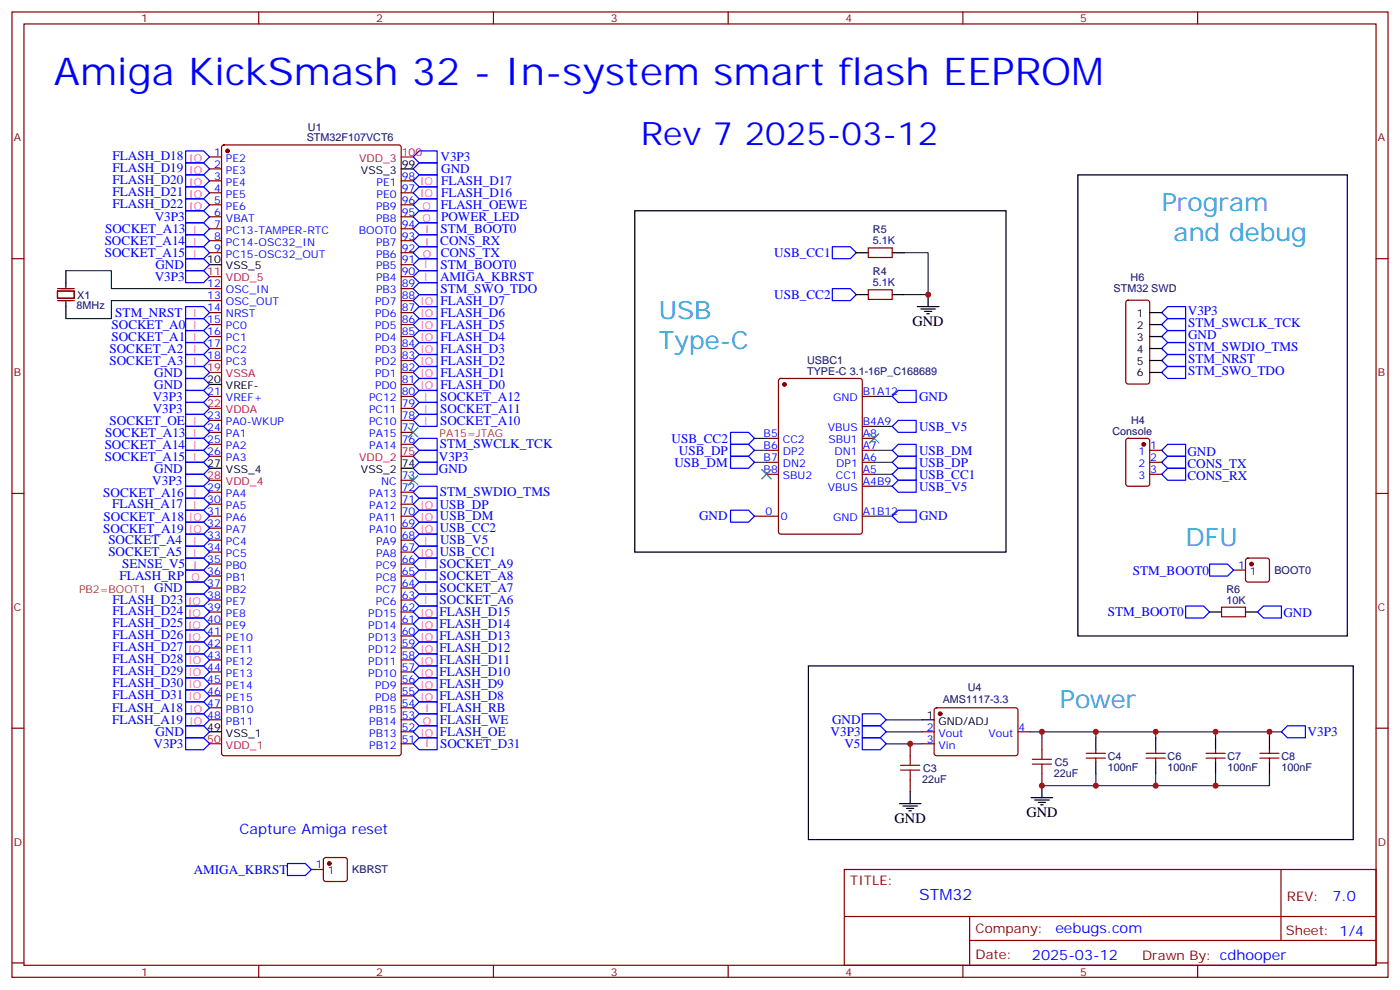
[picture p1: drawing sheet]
<svg xmlns="http://www.w3.org/2000/svg" width="412mm" height="292mm" viewBox="0 0 412 292" stroke-linecap="round" stroke-linejoin="round" font-family="sans-serif">
<g fill="none" stroke="#00f" stroke-width=".35">
<path d="M54.7 58.6h5.3l1.7 1.7-1.7 1.8h-5.3zM54.7 51.5h5.3l1.7 1.8-1.7 1.7h-5.3zM54.7 55h5.3l1.7 1.8-1.7 1.8h-5.3zM54.7 48h5.3l1.7 1.7-1.7 1.8h-5.3zM54.7 44.4h5.3l1.7 1.8-1.7 1.8h-5.3zM121.7 49.7l1.8-1.7h5.3v3.5h-5.3zM121.7 46.2l1.8-1.8h5.3v3.6h-5.3zM121.7 53.3l1.8-1.8h5.3v3.5h-5.3zM121.7 56.8l1.8-1.8h5.3v3.6h-5.3zM54.7 79.7h5.3l1.7 1.8-1.7 1.8h-5.3zM54.7 76.2h5.3l1.7 1.8-1.7 1.7h-5.3zM54.7 62.1h5.3l1.7 1.8-1.7 1.7h-5.3z"/>
<path d="M54.7 72.7h5.3l1.7 1.7-1.7 1.8h-5.3zM54.7 69.1h5.3l1.7 1.8-1.7 1.8h-5.3zM54.7 65.6h5.3l1.7 1.8-1.7 1.7h-5.3zM121.7 67.4l1.8-1.8h5.3v3.5h-5.3zM121.7 70.9l1.8-1.8h5.3v3.6h-5.3zM121.7 74.4l1.8-1.7h5.3v3.5h-5.3zM121.7 60.3l1.8-1.7h5.3v3.5h-5.3zM121.7 63.9l1.8-1.8h5.3v3.5h-5.3zM121.7 78l1.8-1.8h5.3v3.5h-5.3zM245.2 72.7h5.3l1.7 1.7-1.7 1.8h-5.3zM54.7 90.3h5.3l1.7 1.8-1.7 1.7h-5.3zM54.7 97.4h5.3l1.7 1.7-1.7 1.8h-5.3z"/>
<path d="M54.7 93.8h5.3l1.7 1.8-1.7 1.8h-5.3zM121.7 81.5l1.8-1.8h5.3v3.6h-5.3zM121.7 85l1.8-1.7h5.3v3.5h-5.3zM121.7 99.1l1.8-1.7h5.3v3.5h-5.3zM121.7 95.6l1.8-1.8h5.3v3.6h-5.3zM121.7 92.1l1.8-1.8h5.3v3.5h-5.3zM121.7 88.5l1.8-1.7h5.3v3.5h-5.3zM245.2 85h5.3l1.7 1.8-1.7 1.7h-5.3zM342.2 92.1l1.8-1.8h5.2v3.5h-5.2zM342.2 99.1l1.8-1.7h5.2v3.5h-5.2zM342.2 95.6l1.8-1.8h5.2v3.6h-5.2zM54.7 107.9h5.3l1.7 1.8-1.7 1.8h-5.3z"/>
<path d="M54.7 111.5h5.3l1.7 1.7-1.7 1.8h-5.3zM54.7 115h5.3l1.7 1.8-1.7 1.7h-5.3zM54.7 118.5h5.3l1.7 1.8-1.7 1.8h-5.3zM54.7 100.9h5.3l1.7 1.8-1.7 1.7h-5.3zM54.7 104.4h5.3l1.7 1.8-1.7 1.7h-5.3zM121.7 113.2l1.8-1.7h5.3v3.5h-5.3zM121.7 109.7l1.8-1.8h5.3v3.6h-5.3zM121.7 106.2l1.8-1.8h5.3v3.5h-5.3zM123.5 118.5h5.3v3.6h-5.3l-1.8-1.8zM123.5 115h5.3v3.5h-5.3l-1.8-1.7zM123.5 100.9h5.3v3.5h-5.3l-1.8-1.7zM262.8 116.8l1.8-1.8h5.3v3.5h-5.3z"/>
<path d="M342.2 109.7l1.8-1.8h5.2v3.6h-5.2zM342.2 102.7l1.8-1.8h5.2v3.5h-5.2zM342.2 106.2l1.8-1.8h5.2v3.5h-5.2zM54.7 139.7h5.3l1.7 1.8-1.7 1.7h-5.3zM54.7 136.2h5.3l1.7 1.7-1.7 1.8h-5.3zM54.7 122.1h5.3l1.7 1.7-1.7 1.8h-5.3zM54.7 125.6h5.3l1.7 1.8-1.7 1.7h-5.3zM54.7 129.1h5.3l1.7 1.8-1.7 1.7h-5.3zM54.7 132.6h5.3l1.7 1.8-1.7 1.8h-5.3zM121.7 123.8l1.8-1.7h5.3v3.5h-5.3zM121.7 130.9l1.8-1.8h5.3v3.5h-5.3zM121.7 137.9l1.8-1.7h5.3v3.5h-5.3z"/>
<path d="M121.7 134.4l1.8-1.8h5.3v3.6h-5.3zM215.2 134.4h5.3l1.7 1.8-1.7 1.7h-5.3zM215.2 130.9h5.3l1.7 1.7-1.7 1.8h-5.3zM215.2 127.4h5.3l1.7 1.7-1.7 1.8h-5.3zM262.8 125.6l1.8-1.8h5.3v3.6h-5.3zM262.8 132.6l1.8-1.7h5.3v3.5h-5.3zM262.8 136.2l1.8-1.8h5.3v3.5h-5.3zM262.8 139.7l1.8-1.8h5.3v3.6h-5.3zM342.2 132.6l1.8-1.7h5.2v3.5h-5.2zM342.2 139.7l1.8-1.8h5.2v3.6h-5.2zM344 134.4h5.2v3.5h-5.2l-1.8-1.7zM54.7 157.3h5.3l1.7 1.8-1.7 1.8h-5.3z"/>
<path d="M54.7 153.8h5.3l1.7 1.8-1.7 1.7h-5.3zM54.7 150.3h5.3l1.7 1.7-1.7 1.8h-5.3zM54.7 143.2h5.3l1.7 1.8-1.7 1.8h-5.3zM54.7 146.8h5.3l1.7 1.7-1.7 1.8h-5.3zM121.7 159.1l1.8-1.8h5.3v3.6h-5.3zM121.7 152l1.8-1.7h5.3v3.5h-5.3zM121.7 148.5l1.8-1.7h5.3v3.5h-5.3zM121.7 155.6l1.8-1.8h5.3v3.5h-5.3zM123.5 143.2h5.3v3.6h-5.3l-1.8-1.8zM215.2 150.3h5.3l1.7 1.7-1.7 1.8h-5.3zM262.8 143.2l1.8-1.7h5.3v3.5h-5.3zM262.8 152l1.8-1.7h5.3v3.5h-5.3z"/>
<path d="M54.7 171.4h5.3l1.7 1.8-1.7 1.8h-5.3zM54.7 160.9h5.3l1.7 1.7-1.7 1.8h-5.3zM54.7 167.9h5.3l1.7 1.8-1.7 1.7h-5.3zM54.7 178.5h5.3l1.7 1.8-1.7 1.7h-5.3zM54.7 175h5.3l1.7 1.7-1.7 1.8h-5.3zM54.7 164.4h5.3l1.7 1.8-1.7 1.7h-5.3zM121.7 176.7l1.8-1.7h5.3v3.5h-5.3zM121.7 173.2l1.8-1.8h5.3v3.6h-5.3zM121.7 169.7l1.8-1.8h5.3v3.5h-5.3zM121.7 166.2l1.8-1.8h5.3v3.5h-5.3zM121.7 162.6l1.8-1.7h5.3v3.5h-5.3zM349.2 178.5h5.3l1.8 1.8-1.8 1.7h-5.3z"/>
<path d="M356.3 166.2h5.3l1.8 1.7-1.8 1.8h-5.3zM54.7 199.7h5.3l1.7 1.7-1.7 1.8h-5.3zM54.7 196.1h5.3l1.7 1.8-1.7 1.8h-5.3zM54.7 192.6h5.3l1.7 1.8-1.7 1.7h-5.3zM54.7 189.1h5.3l1.7 1.8-1.7 1.7h-5.3zM54.7 185.6h5.3l1.7 1.7-1.7 1.8h-5.3zM54.7 182h5.3l1.7 1.8-1.7 1.8h-5.3zM121.7 197.9l1.8-1.8h5.3v3.6h-5.3zM121.7 194.4l1.8-1.8h5.3v3.5h-5.3zM121.7 190.9l1.8-1.8h5.3v3.5h-5.3zM121.7 187.3l1.8-1.7h5.3v3.5h-5.3zM121.7 183.8l1.8-1.8h5.3v3.6h-5.3z"/>
<path d="M121.7 180.3l1.8-1.8h5.3v3.5h-5.3zM370.4 180.3l1.8-1.8h5.3v3.5h-5.3zM54.7 206.7h5.3l1.7 1.8-1.7 1.8h-5.3zM54.7 210.3h5.3l1.7 1.7-1.7 1.8h-5.3zM54.7 213.8h5.3l1.7 1.7-1.7 1.8h-5.3zM54.7 217.3h5.3l1.7 1.8-1.7 1.7h-5.3zM54.7 203.2h5.3l1.7 1.8-1.7 1.7h-5.3zM121.7 215.5l1.8-1.7h5.3v3.5h-5.3zM121.7 212l1.8-1.7h5.3v3.5h-5.3zM121.7 205l1.8-1.8h5.3v3.5h-5.3zM121.7 201.4l1.8-1.7h5.3v3.5h-5.3zM121.7 219.1l1.8-1.8h5.3v3.5h-5.3z"/>
<path d="M121.7 208.5l1.8-1.8h5.3v3.6h-5.3zM254 210.3h5.3l1.8 1.7-1.8 1.8h-5.3zM254 213.8h5.3l1.8 1.7-1.8 1.8h-5.3zM254 217.3h5.3l1.8 1.8-1.8 1.7h-5.3zM377.5 215.5l1.7-1.7h5.3v3.5h-5.3zM84.7 254.4h5.3l1.7 1.7-1.7 1.8h-5.3z"/>
</g>
<g fill="none" stroke="#870000" stroke-width=".35">
<path d="M3.5 3.5h405.4v284.4h-405.4zM7.1 7.1h398.2v277.2h-398.2zM76.2 3.5v3.6M145.3 3.5v3.6M214.5 3.5v3.6M283.6 3.5v3.6M352.8 3.5v3.6M61.7 46.2h3.6M61.7 49.7h3.6M61.7 53.3h3.6M61.7 56.8h3.6M65.5 42.9l.5-.2h51.5l.6 .4 .1 178.8-.5 .6-51.7 .1-.7-.5v-178.7z"/>
<path d="M118.2 53.3h3.5M118.2 56.8h3.5M3.5 76.2h3.6M61.7 60.3h3.6M61.7 63.9h3.6M61.7 67.4h3.6M61.7 70.9h3.6M61.7 74.4h3.6M118.2 60.3h3.5M118.2 63.9h3.5M118.2 67.4h3.5M118.2 70.9h3.5"/>
<path d="M118.2 74.4h3.5M118.2 78h3.5M255.8 73h7v2.8h-7zM405.3 76.2h3.6M16.9 85.7h5v2.1h-5zM16.9 85h5M16.9 88.5h5M61.7 85h3.6M61.7 88.5h3.6M61.7 92.1h3.6M61.7 95.6h3.6M61.7 99.1h3.6"/>
<path d="M118.2 85h3.5M118.2 88.5h3.5M118.2 92.1h3.5M118.2 95.6h3.5M118.2 99.1h3.5M118.2 81.5h3.5M255.8 85.4h7v2.8h-7zM331.8 88.6l.5-.2h5.7l.6 .5 .1 23.5-.5 .7h-5.9l-.6-.4-.1-23.6zM61.7 116.8h3.6M61.7 102.7h3.6M61.7 106.2h3.6M118.2 116.8h3.5"/>
<path d="M118.2 102.7h3.5M118.2 106.2h3.5M118.2 113.2h3.5M118.2 109.7h3.5M229.5 111.7l.5-.2h23.3l.6 .4 .1 44.7-.5 .7h-23.5l-.6-.4-.1-44.7zM254 116.8h3.5M61.7 123.8h3.6M61.7 127.4h3.6M61.7 130.9h3.6M61.7 134.4h3.6M118.2 123.8h3.5M118.2 127.4h3.5"/>
<path d="M118.2 130.9h3.5M118.2 120.3h3.5M225.8 129.1h3.5M225.8 132.6h3.5M225.8 136.2h3.5M225.8 139.7h3.5M254 129.1h3.5M254 132.6h3.5M254 136.2h3.5M254 139.7h3.5M254 125.6h3.5M331.8 129.3l.5-.2h5.7l.6 .4 .1 13-.5 .7h-5.9l-.6-.4-.1-13z"/>
<path d="M338.7 132.6h3.5M338.7 136.2h3.5M338.7 139.7h3.5M3.5 145.3h3.6M61.7 152h3.6M61.7 145h3.6M61.7 148.5h3.6M61.7 155.6h3.6M61.7 159.1h3.6M118.2 152h3.5M118.2 145h3.5M118.2 148.5h3.5"/>
<path d="M118.2 155.6h3.5M118.2 159.1h3.5M118.2 141.5h3.5M222.2 152h7.1M254 152h3.5M254 143.2h3.5M405.3 145.3h3.6M61.7 162.6h3.6M61.7 166.2h3.6M61.7 169.7h3.6M61.7 173.2h3.6M61.7 176.7h3.6"/>
<path d="M118.2 162.6h3.5M118.2 166.2h3.5M118.2 169.7h3.5M118.2 173.2h3.5M118.2 176.7h3.5M359.8 178.9h7.1v2.8h-7.1zM363.4 167.9h3.5M367.1 164.6l.5-.2h5.6l.5 .2 .2 .5v5.6l-.2 .5-.5 .2h-5.6l-.5-.2-.2-.5v-5.6zM61.7 180.3h3.6M61.7 183.8h3.6M61.7 187.3h3.6M61.7 190.9h3.6"/>
<path d="M61.7 194.4h3.6M61.7 197.9h3.6M118.2 180.3h3.5M118.2 183.8h3.5M118.2 187.3h3.5M118.2 190.9h3.5M118.2 194.4h3.5M118.2 197.9h3.5M3.5 214.5h3.6M61.7 201.4h3.6M61.7 205h3.6M61.7 208.5h3.6"/>
<path d="M61.7 212h3.6M118.2 215.5h3.5M118.2 219.1h3.5M118.2 201.4h3.5M118.2 205h3.5M118.2 208.5h3.5M118.2 212h3.5M268.1 219.1v3.5M271.6 215.5h3.6M271.6 219.1h3.6M275.4 208.7l.5-.2h23.5l.5 .7-.1 13-.6 .4-23.6-.1-.4-.6v-12.7zM299.9 215.5h3.5"/>
<path d="M306.9 217.3v3.5M405.3 214.5h3.6M268.1 229.7v3.5M306.9 227.9v3.5M320 221.9h5.6M320 223.3h5.6M322.8 220.8v1.1M322.8 223.3v1.1M337.6 221.9h5.7M337.6 223.3h5.7M340.4 220.8v1.1M340.4 223.3v1.1"/>
<path d="M355.2 221.9h5.7M355.2 223.3h5.7M358.1 220.8v1.1M358.1 223.3v1.1M371.1 221.9h5.7M371.1 223.3h5.7M373.9 220.8v1.1M373.9 223.3v1.1M91.7 256.1h3.5M95.5 252.8l.5-.2h5.6l.5 .2 .2 .5v5.6l-.2 .5-.5 .2h-5.6l-.5-.2-.3-.5v-5.6zM248.7 256.1h156.6v28.2h-156.6zM377.3 256.1v20.9"/>
<path d="M248.7 270h156.5M285.6 277h119.6M285.6 270v14.1M3.5 283.6h3.6M76.2 284.3v3.6M145.3 284.3v3.6M214.5 284.3v3.6M283.6 284.3v3.6M352.8 284.3v3.6M405.3 283.6h3.6"/>
</g>
<g fill="none" stroke="#008700" stroke-width=".35">
<path d="M19.4 79.7h13.4v5.3h28.9M266.3 74.4h7.1v12.4h-7.1M61.7 88.5h-28.9v5.3h-13.4M257.5 116.8h5.3M222.2 132.6h3.6M222.2 136.2h3.6M222.2 129.1h3.6M257.5 125.6h5.3M257.5 132.6h5.3M257.5 136.2h5.3M257.5 139.7h5.3M257.5 152h5.3"/>
<path d="M257.5 143.2h5.3M261.1 219.1h10.5M261.1 215.5h10.5M261.1 212h10.5M303.4 215.5h74.1M306.9 215.5v1.8M322.8 215.5v1.8M340.4 215.5v1.8M358.1 215.5v1.8M373.9 215.5v1.8M322.8 227.9v3.5M340.4 227.9v3.5h-33.5"/>
<path d="M358.1 227.9v3.5h-17.7M373.9 227.9v3.5h-15.8"/>
</g>
<g fill="none" stroke="#000" stroke-width=".35">
<path d="M118.2 49.7h3.5M317.5 51.5h79.4v135.8h-79.4zM19.4 79.7v5M61.7 78h3.6M187 62.1h109.3v100.5h-109.3zM252.2 74.4h3.6M262.8 74.4h3.5M19.4 88.9v4.9M252.2 86.8h3.6M262.8 86.8h3.5M270.2 90.3h6.4M271.3 91h4.2"/>
<path d="M272.3 91.7h2.2M273 92.4h.8M273.4 86.8v3.5M338.7 92.1h3.5M338.7 95.6h3.5M338.7 99.1h3.5M61.7 113.2h3.6M338.7 102.7h3.5M338.7 106.2h3.5M338.7 109.7h3.5M61.7 137.9h3.6M118.2 137.9h3.5"/>
<path d="M238.1 196.1h160.5v51.2h-160.5zM356.3 180.3h3.5M366.9 180.3h3.5M61.7 215.5h3.6M271.6 212h3.6M322.8 217.3v3.5M340.4 217.3v3.5M358.1 217.3v3.5M373.9 217.3v3.5M264.9 236.7h6.4M266 237.4h4.2M267.1 238.1h2.1"/>
<path d="M267.8 238.8h.7M268.1 233.2v3.5M303.7 234.9h6.4M304.8 235.7h4.2M305.9 236.4h2.1M306.6 237.1h.7M306.9 231.4v3.5M322.8 224.4v3.5M340.4 224.4v3.5M358.1 224.4v3.5M373.9 224.4v3.5"/>
</g>
<path d="M265.3 226.8h5.6M265.3 225.4h5.6M268.1 222.6v2.8M268.1 226.8v2.9M304.1 225.1h5.6M304.1 223.7h5.6M306.9 220.8v2.9M306.9 225.1v2.8" fill="none" stroke="#a10000" stroke-width=".35"/>
<g fill="#870000" stroke="#870000" stroke-width=".35">
<circle cx="276.9" cy="210.3" r=".53"/>
<circle cx="231.1" cy="113.2" r=".53"/>
<circle cx="67" cy="44.4" r=".53"/>
<circle cx="368.7" cy="166.2" r=".53"/>
<circle cx="97" cy="254.4" r=".53"/>
<circle cx="336.9" cy="130.9" r=".53"/>
</g>
<path d="M120.3 125.9l2.8 2.9M123.1 125.9l-2.8 2.9M224.4 138.3l2.8 2.8M227.2 138.3l-2.8 2.8M256.1 127.7l2.8 2.8M258.9 127.7l-2.8 2.8M120.3 140.1l2.8 2.8M123.1 140.1l-2.8 2.8" fill="none" stroke="#3c3" stroke-width=".35"/>
<path d="M118.2 46.2h3.5M61.7 81.5h3.6M61.7 109.7h3.6M61.7 120.3h3.6M118.2 134.4h3.5M61.7 141.5h3.6M61.7 219.1h3.6" fill="none" stroke="#f00" stroke-width=".35"/>
<g fill="#c00">
<circle cx="322.8" cy="231.4" r=".88"/>
<circle cx="306.9" cy="231.4" r=".88"/>
<circle cx="273.4" cy="86.8" r=".88"/>
<circle cx="340.4" cy="231.4" r=".88"/>
<circle cx="322.8" cy="215.5" r=".88"/>
<circle cx="340.4" cy="215.5" r=".88"/>
<circle cx="358.1" cy="215.5" r=".88"/>
<circle cx="306.9" cy="215.5" r=".88"/>
<circle cx="268.1" cy="219.1" r=".88"/>
<circle cx="358.1" cy="231.4" r=".88"/>
<circle cx="373.9" cy="215.5" r=".88"/>
</g>
<text font-size="11.3" fill="#00f" x="15.9" y="25">Amiga KickSmash 32 - In-system smart flash EEPROM</text>
<text font-size="9.5" fill="#00f" x="188.7" y="42.7">Rev 7 2025-03-12</text>
<g font-size="7.4" fill="#09f">
<text x="342.2" y="62.1">Program</text>
<text x="345.7" y="70.9">and debug</text>
<text x="194" y="93.8">USB</text>
<text x="194" y="102.7">Type-C</text>
<text x="349.2" y="160.9">DFU</text>
<text x="312.2" y="208.5">Pow</text>
<text x="327.2" y="208.5">er</text>
</g>
<text font-size="4.6" fill="#00f" x="270.8" y="265.1">STM32</text>
<g font-size="4.2">
<text x="268.8" y="96">GND</text>
<text x="263.5" y="242.4">GND</text>
<text x="302.3" y="240.6">GND</text>
</g>
<g font-size="4.2" fill="#00f">
<text x="70.6" y="245.5">Capture Amiga reset</text>
<text x="392.5" y="265.4">7.0</text>
<text x="310.9" y="274.9">eebugs.com</text>
<text x="304" y="282.7">2025-03-12</text>
</g>
<g font-size="3.9" fill="#00f">
<text x="33.1" y="47.2">FLASH_D18</text>
<text x="129.8" y="47.5">V3P3</text>
<text x="33.1" y="50.8">FLASH_D19</text>
<text x="130" y="51">GND</text>
<text x="33.1" y="54.3">FLASH_D20</text>
<text x="33.1" y="57.8">FLASH_D21</text>
<text x="129.9" y="54.5">FLASH_D17</text>
<text x="129.9" y="58">FLASH_D16</text>
<text x="33.1" y="61.4">FLASH_D22</text>
<text x="45.6" y="65.1">V3P3</text>
<text x="129.8" y="61.6">FLASH_OEWE</text>
<text x="129.9" y="65.1">POWER_LED</text>
<text x="30.9" y="68.7">SOCKET_A13</text>
<text x="129.7" y="68.6">STM_BOOT0</text>
<text x="30.8" y="72.2">SOCKET_A14</text>
<text x="30.8" y="75.7">SOCKET_A15</text>
<text x="129.7" y="72.1">CONS_RX</text>
<text x="129.8" y="75.6">CONS_TX</text>
<text x="228.1" y="75.6">USB_CC1</text>
<text x="45.6" y="82.8">V3P3</text>
<text x="45.8" y="79.2">GND</text>
<text x="129.6" y="82.8">AMIGA_KBRST</text>
<text x="129.7" y="79.2">STM_BOOT0</text>
<text x="129.8" y="86.3">STM_SWO_TDO</text>
<text x="129.8" y="89.8">FLASH_D7</text>
<text x="228.1" y="88">USB_CC2</text>
<text x="34" y="93.3">STM_NRST</text>
<text x="129.8" y="93.3">FLASH_D6</text>
<text x="349.9" y="92.7">V3P3</text>
<text x="32.8" y="100.4">SOCKET_A1</text>
<text x="32.8" y="97">SOCKET_A0</text>
<text x="129.8" y="100.4">FLASH_D4</text>
<text x="129.8" y="96.8">FLASH_D5</text>
<text x="350" y="99.8">GND</text>
<text x="350" y="96.3">STM_SWCLK_TCK</text>
<text x="32.3" y="103.9">SOCKET_A2</text>
<text x="32.3" y="107.4">SOCKET_A3</text>
<text x="129.8" y="107.4">FLASH_D2</text>
<text x="129.8" y="103.9">FLASH_D3</text>
<text x="350" y="103.4">STM_SWDIO_TMS</text>
<text x="350" y="106.9">STM_NRST</text>
<text x="45.4" y="111">GND</text>
<text x="129.8" y="111">FLASH_D1</text>
<text x="350" y="110.4">STM_SWO_TDO</text>
<text x="45" y="118">V3P3</text>
<text x="45.4" y="114.5">GND</text>
<text x="129.6" y="118">SOCKET_A12</text>
<text x="129.8" y="114.5">FLASH_D0</text>
<text x="270.7" y="118">GND</text>
<text x="32.3" y="125.1">SOCKET_OE</text>
<text x="45" y="121.6">V3P3</text>
<text x="129.6" y="125.1">SOCKET_A10</text>
<text x="129.7" y="121.5">SOCKET_A11</text>
<text x="30.9" y="128.7">SOCKET_A13</text>
<text x="197.8" y="130.4">USB_CC2</text>
<text x="270.7" y="126.8">USB_V5</text>
<text x="30.8" y="132.2">SOCKET_A14</text>
<text x="30.8" y="135.7">SOCKET_A15</text>
<text x="129.3" y="135.7">V3P3</text>
<text x="129.6" y="132.1">STM_SWCLK_TCK</text>
<text x="198.7" y="137.4">USB_DM</text>
<text x="200" y="133.9">USB_DP</text>
<text x="270.7" y="133.9">USB_DM</text>
<text x="270.7" y="137.4">USB_DP</text>
<text x="349.8" y="134.4">GND</text>
<text x="349.8" y="137.9">CONS_TX</text>
<text x="44.9" y="142.7">V3P3</text>
<text x="45.4" y="139.2">GND</text>
<text x="129.3" y="139.2">GND</text>
<text x="270.7" y="141">USB_CC1</text>
<text x="349.8" y="141.5">CONS_RX</text>
<text x="30.4" y="146.3">SOCKET_A16</text>
<text x="33" y="149.8">FLASH_A17</text>
<text x="129.5" y="149.8">USB_DP</text>
<text x="129.6" y="146.2">STM_SWDIO_TMS</text>
<text x="270.7" y="144.5">USB_V5</text>
<text x="30.5" y="153.3">SOCKET_A18</text>
<text x="129.6" y="153.3">USB_DM</text>
<text x="205.9" y="153.3">GND</text>
<text x="270.7" y="153.3">GND</text>
<text x="30.4" y="156.9">SOCKET_A19</text>
<text x="31.9" y="160.4">SOCKET_A4</text>
<text x="129.5" y="156.8">USB_CC2</text>
<text x="129.6" y="160.3">USB_V5</text>
<text x="31.9" y="163.9">SOCKET_A5</text>
<text x="36" y="167.2">SENSE_V5</text>
<text x="129.5" y="167.4">SOCKET_A9</text>
<text x="129.5" y="163.9">USB_CC1</text>
<text x="35.2" y="170.9">FLASH_RP</text>
<text x="129.5" y="170.9">SOCKET_A8</text>
<text x="333.7" y="169.2">STM_BOOT0</text>
<text x="33.1" y="177.8">FLASH_D23</text>
<text x="45.4" y="174.5">GND</text>
<text x="129.5" y="178">SOCKET_A6</text>
<text x="129.5" y="174.5">SOCKET_A7</text>
<text x="33.1" y="184.8">FLASH_D25</text>
<text x="33.1" y="181.3">FLASH_D24</text>
<text x="129.4" y="185">FLASH_D14</text>
<text x="129.4" y="181.5">FLASH_D15</text>
<text x="326.3" y="181.5">STM_BOOT0</text>
<text x="378" y="181.6">GND</text>
<text x="33.1" y="191.9">FLASH_D27</text>
<text x="33.1" y="188.3">FLASH_D26</text>
<text x="129.4" y="188.6">FLASH_D13</text>
<text x="33.1" y="195.4">FLASH_D28</text>
<text x="129.4" y="195.6">FLASH_D11</text>
<text x="129.4" y="192.1">FLASH_D12</text>
<text x="33.1" y="202.5">FLASH_D30</text>
<text x="33.1" y="198.9">FLASH_D29</text>
<text x="129.4" y="202.7">FLASH_D9</text>
<text x="129.4" y="199.2">FLASH_D10</text>
<text x="33" y="209.8">FLASH_A18</text>
<text x="33.1" y="206">FLASH_D31</text>
<text x="129.4" y="206.2">FLASH_D8</text>
<text x="129.6" y="209.7">FLASH_RB</text>
<text x="33" y="213.3">FLASH_A19</text>
<text x="129.5" y="213.3">FLASH_WE</text>
<text x="245.1" y="213.2">GND</text>
<text x="45.2" y="220.3">V3P3</text>
<text x="45.8" y="216.8">GND</text>
<text x="129.6" y="216.8">FLASH_OE</text>
<text x="129.6" y="220.3">SOCKET_D31</text>
<text x="244.7" y="216.8">V3P3</text>
<text x="248.8" y="220.3">V5</text>
<text x="385.2" y="216.7">V3P3</text>
<text x="57.1" y="257.4">AMIGA_KBRST</text>
</g>
<g font-size="3.9" fill="#800">
<text x="250.5" y="260.7">TITLE:</text>
<text x="379.1" y="265.4">REV:</text>
<text x="287.4" y="274.9">Company:</text>
<text x="378.7" y="275.5">Sheet: 1/4</text>
<text x="287.4" y="282.6">Date:</text>
<text x="336.4" y="282.7">Draw</text>
<text x="346.6" y="282.7">n By: cdhooper</text>
</g>
<g font-size="3.2" fill="#800">
<text x="41.6" y="6.5">1</text>
<text x="110.8" y="6.5">2</text>
<text x="179.9" y="6.5">3</text>
<text x="249.1" y="6.5">4</text>
<text x="318.2" y="6.5">5</text>
<text x="4.1" y="41.6">A</text>
<text x="405.9" y="41.6">A</text>
<text x="4.1" y="110.8">B</text>
<text x="405.9" y="110.8">B</text>
<text x="4.1" y="179.9">C</text>
<text x="405.9" y="179.9">C</text>
<text x="4.1" y="249.1">D</text>
<text x="405.9" y="249.1">D</text>
<text x="41.6" y="287.3">1</text>
<text x="110.8" y="287.3">2</text>
<text x="179.9" y="287.3">3</text>
<text x="249.1" y="287.3">4</text>
<text x="318.2" y="287.3">5</text>
</g>
<g font-size="3.2" fill="#000080">
<text x="90.4" y="41.6">STM32F107VCT6</text>
<text x="90.7" y="38.5">U1</text>
<text x="257.2" y="72">5.1K</text>
<text x="257.2" y="68.8">R5</text>
<text x="257.2" y="81.1">R4</text>
<text x="333" y="82.6">H6</text>
<text x="22.8" y="87.9">X1</text>
<text x="257.2" y="84.3">5.1K</text>
<text x="328" y="86.2">STM32 SWD</text>
<text x="22.6" y="91.1">8MHz</text>
<text x="237.8" y="107.2">USBC1</text>
<text x="237.8" y="110.4">TYPE-C 3.1-16P_C168689</text>
<text x="333.2" y="125">H4</text>
<text x="327.7" y="128.1">Console</text>
<text x="375.4" y="169.1">BOOT0</text>
<text x="361.3" y="177.8">10K</text>
<text x="361.3" y="174.6">R6</text>
<text x="285.1" y="203.6">U4</text>
<text x="277.7" y="207.2">AMS1117-3.3</text>
<text x="271.9" y="227.3">C3</text>
<text x="310.7" y="225.5">C5</text>
<text x="326.3" y="227">100nF</text>
<text x="326.3" y="223.7">C4</text>
<text x="344" y="227">100nF</text>
<text x="344" y="223.7">C6</text>
<text x="361.6" y="227">100nF</text>
<text x="361.6" y="223.7">C7</text>
<text x="377.5" y="227">100nF</text>
<text x="377.5" y="223.7">C8</text>
<text x="271.6" y="230.5">22uF</text>
<text x="310.4" y="228.7">22uF</text>
<text x="103.8" y="257.2">KBRST</text>
</g>
<g font-size="3.2" fill="#f0f">
<text x="55.7" y="47.6">IO</text>
<text x="55.7" y="51.2">IO</text>
<text x="55.7" y="58.2">IO</text>
<text x="55.7" y="54.7">IO</text>
<text x="123.7" y="54.5">IO</text>
<text x="123.7" y="58">IO</text>
<text x="55.7" y="61.7">IO</text>
<text x="124.5" y="61.7">O</text>
<text x="124.5" y="65.3">O</text>
<text x="56.8" y="68.8">I</text>
<text x="125.3" y="68.6">I</text>
<text x="56.8" y="72.3">I</text>
<text x="56.8" y="75.8">I</text>
<text x="124.5" y="75.8">O</text>
<text x="125.2" y="72.3">I</text>
<text x="124.9" y="79">I</text>
<text x="124.9" y="82.8">I</text>
<text x="123.8" y="90">IO</text>
<text x="56.8" y="93.5">I</text>
<text x="123.8" y="93.5">IO</text>
<text x="56.8" y="97">I</text>
<text x="56.8" y="100.5">I</text>
<text x="123.8" y="100.5">IO</text>
<text x="123.8" y="97">IO</text>
<text x="56.8" y="104.1">I</text>
<text x="56.8" y="107.6">I</text>
<text x="123.8" y="107.6">IO</text>
<text x="123.8" y="104.1">IO</text>
<text x="123.8" y="111.1">IO</text>
<text x="123.8" y="114.7">IO</text>
<text x="124.9" y="118.1">I</text>
<text x="56.8" y="125.1">I</text>
<text x="124.9" y="121.6">I</text>
<text x="124.9" y="125.1">I</text>
<text x="56.8" y="128.8">I</text>
<text x="56.8" y="135.8">I</text>
<text x="56.8" y="132.3">I</text>
<text x="56.8" y="149.9">I</text>
<text x="56.8" y="146.4">I</text>
<text x="123.8" y="149.9">IO</text>
<text x="55.6" y="153.5">IO</text>
<text x="123.8" y="153.5">IO</text>
<text x="55.6" y="157">IO</text>
<text x="56.8" y="160.5">I</text>
<text x="123.8" y="157">IO</text>
<text x="124.9" y="160.5">I</text>
<text x="56.8" y="164">I</text>
<text x="56.9" y="167.6">I</text>
<text x="123.8" y="164">IO</text>
<text x="124.9" y="167.4">I</text>
<text x="56.4" y="171.1">O</text>
<text x="124.9" y="171">I</text>
<text x="55.4" y="178.2">IO</text>
<text x="124.9" y="174.5">I</text>
<text x="124.9" y="178">I</text>
<text x="55.4" y="185.2">IO</text>
<text x="55.4" y="181.7">IO</text>
<text x="123.8" y="185.2">IO</text>
<text x="123.8" y="181.7">IO</text>
<text x="55.4" y="188.7">IO</text>
<text x="123.8" y="188.7">IO</text>
<text x="55.4" y="192.3">IO</text>
<text x="55.5" y="195.7">IO</text>
<text x="123.8" y="195.8">IO</text>
<text x="123.8" y="192.3">IO</text>
<text x="55.5" y="199.2">IO</text>
<text x="55.5" y="202.7">IO</text>
<text x="123.8" y="202.8">IO</text>
<text x="123.8" y="199.3">IO</text>
<text x="55.5" y="206.3">IO</text>
<text x="55.8" y="209.9">IO</text>
<text x="123.8" y="206.4">IO</text>
<text x="125.2" y="209.7">I</text>
<text x="55.8" y="213.4">IO</text>
<text x="124.5" y="213.4">O</text>
<text x="123.8" y="217">IO</text>
<text x="125.2" y="220.1">I</text>
</g>
<g font-size="3.2" fill="#00f">
<text x="63.1" y="45.9">1</text>
<text x="66.6" y="47.6">PE2</text>
<text x="63.1" y="49.4">2</text>
<text x="63.1" y="52.9">3</text>
<text x="66.6" y="51.2">PE3</text>
<text x="118.4" y="52.9">98</text>
<text x="63.1" y="56.4">4</text>
<text x="63.1" y="60">5</text>
<text x="66.6" y="54.7">PE4</text>
<text x="66.6" y="58.2">PE5</text>
<text x="110.9" y="58.2">PE0</text>
<text x="110.9" y="54.7">PE1</text>
<text x="118.4" y="60">96</text>
<text x="118.4" y="56.4">97</text>
<text x="63.1" y="63.5">6</text>
<text x="66.6" y="61.7">PE6</text>
<text x="66.6" y="65.3">VBAT</text>
<text x="110.8" y="65.3">PB8</text>
<text x="110.8" y="61.7">PB9</text>
<text x="118.4" y="63.5">95</text>
<text x="63.1" y="67">7</text>
<text x="63.1" y="70.6">8</text>
<text x="66.6" y="68.8">PC13-TAMPER-RTC</text>
<text x="105.7" y="68.8">BOOT0</text>
<text x="118.4" y="70.6">93</text>
<text x="118.4" y="67">94</text>
<text x="63.1" y="74.1">9</text>
<text x="66.6" y="72.3">PC14-OSC32_IN</text>
<text x="66.6" y="75.8">PC15-OSC32_OUT</text>
<text x="110.8" y="75.8">PB6</text>
<text x="110.8" y="72.3">PB7</text>
<text x="118.4" y="77.6">91</text>
<text x="118.4" y="74.1">92</text>
<text x="110.8" y="82.9">PB4</text>
<text x="110.8" y="79.4">PB5</text>
<text x="118.4" y="81.1">90</text>
<text x="61.1" y="84.7">12</text>
<text x="61.1" y="88.2">13</text>
<text x="66.6" y="86.4">OSC_IN</text>
<text x="66.6" y="90">OSC_OUT</text>
<text x="110.5" y="90">PD7</text>
<text x="110.8" y="86.4">PB3</text>
<text x="118.4" y="88.2">88</text>
<text x="118.4" y="84.7">89</text>
<text x="61.1" y="91.7">14</text>
<text x="61.1" y="95.2">15</text>
<text x="66.6" y="93.5">NRST</text>
<text x="110.5" y="93.5">PD6</text>
<text x="118.4" y="95.2">86</text>
<text x="118.4" y="91.7">87</text>
<text x="61.1" y="98.8">16</text>
<text x="66.6" y="97">PC0</text>
<text x="66.6" y="100.5">PC1</text>
<text x="110.5" y="100.5">PD4</text>
<text x="110.5" y="97">PD5</text>
<text x="118.4" y="98.8">85</text>
<text x="61.1" y="102.3">17</text>
<text x="61.1" y="105.8">18</text>
<text x="66.6" y="104.1">PC2</text>
<text x="66.6" y="107.6">PC3</text>
<text x="110.5" y="107.6">PD2</text>
<text x="110.5" y="104.1">PD3</text>
<text x="118.4" y="105.8">83</text>
<text x="118.4" y="102.3">84</text>
<text x="110.5" y="111.1">PD1</text>
<text x="118.4" y="112.9">81</text>
<text x="118.4" y="109.4">82</text>
<text x="61.1" y="116.4">21</text>
<text x="66.6" y="118.2">VREF+</text>
<text x="108.7" y="118.2">PC12</text>
<text x="110.5" y="114.7">PD0</text>
<text x="118.4" y="119.9">79</text>
<text x="118.4" y="116.4">80</text>
<text x="245.4" y="118.2">GND</text>
<text x="254.2" y="116.4">B1A12</text>
<text x="61.1" y="123.5">23</text>
<text x="66.6" y="125.2">PA0-WKUP</text>
<text x="108.7" y="125.2">PC10</text>
<text x="108.7" y="121.7">PC11</text>
<text x="118.4" y="123.5">78</text>
<text x="254.2" y="125.2">B4A9</text>
<text x="61.1" y="127">24</text>
<text x="61.1" y="130.5">25</text>
<text x="66.6" y="128.8">PA1</text>
<text x="108.8" y="128.8">PA15</text>
<text x="118.4" y="130.5">76</text>
<text x="118.4" y="127">77</text>
<text x="224.9" y="128.8">B5</text>
<text x="230.6" y="130.5">CC2</text>
<text x="243.9" y="127">VBUS</text>
<text x="244" y="130.5">SBU1</text>
<text x="254.2" y="128.8">A8</text>
<text x="61.1" y="134.1">26</text>
<text x="66.6" y="132.3">PA2</text>
<text x="66.6" y="135.8">PA3</text>
<text x="108.8" y="132.3">PA14</text>
<text x="224.9" y="132.3">B6</text>
<text x="224.9" y="135.8">B7</text>
<text x="230.6" y="134.1">DP2</text>
<text x="230.6" y="137.6">DN2</text>
<text x="245.9" y="134.1">DN1</text>
<text x="246.3" y="137.6">DP1</text>
<text x="254.2" y="135.8">A6</text>
<text x="254.2" y="132.3">A7</text>
<text x="335.3" y="134.1">1</text>
<text x="335.3" y="137.6">2</text>
<text x="338.8" y="132.3">1</text>
<text x="338.8" y="135.8">2</text>
<text x="112.3" y="142.9">NC</text>
<text x="118.4" y="141.1">73</text>
<text x="224.9" y="139.3">B8</text>
<text x="230.6" y="141.1">SBU2</text>
<text x="246.2" y="141.1">CC1</text>
<text x="254.2" y="142.9">A4B9</text>
<text x="254.2" y="139.3">A5</text>
<text x="335.3" y="141.1">3</text>
<text x="338.8" y="139.3">3</text>
<text x="61.1" y="144.6">29</text>
<text x="61.1" y="148.2">30</text>
<text x="66.6" y="146.4">PA4</text>
<text x="66.6" y="149.9">PA5</text>
<text x="108.8" y="149.9">PA12</text>
<text x="108.8" y="146.4">PA13</text>
<text x="118.4" y="148.2">71</text>
<text x="118.4" y="144.6">72</text>
<text x="243.9" y="144.6">VBUS</text>
<text x="61.1" y="151.7">31</text>
<text x="61.1" y="155.2">32</text>
<text x="66.6" y="153.5">PA6</text>
<text x="108.8" y="153.5">PA11</text>
<text x="118.4" y="155.2">69</text>
<text x="118.4" y="151.7">70</text>
<text x="225.5" y="151.7">0</text>
<text x="230" y="153.1">0</text>
<text x="245.4" y="153.5">GND</text>
<text x="254.2" y="151.7">A1B12</text>
<text x="61.1" y="158.7">33</text>
<text x="66.6" y="157">PA7</text>
<text x="66.6" y="160.5">PC4</text>
<text x="108.8" y="157">PA10</text>
<text x="110.8" y="160.5">PA9</text>
<text x="118.4" y="158.7">68</text>
<text x="61.1" y="162.3">34</text>
<text x="61.1" y="165.8">35</text>
<text x="66.6" y="164">PC5</text>
<text x="66.6" y="167.6">PB0</text>
<text x="110.7" y="167.6">PC9</text>
<text x="110.8" y="164">PA8</text>
<text x="118.4" y="165.8">66</text>
<text x="118.4" y="162.3">67</text>
<text x="364.7" y="167.6">1</text>
<text x="61.1" y="169.3">36</text>
<text x="61.1" y="172.9">37</text>
<text x="66.6" y="171.1">PB1</text>
<text x="110.7" y="171.1">PC8</text>
<text x="118.4" y="172.9">64</text>
<text x="118.4" y="169.3">65</text>
<text x="368.2" y="169.3">1</text>
<text x="61.1" y="176.4">38</text>
<text x="61.1" y="179.9">39</text>
<text x="66.6" y="174.6">PB2</text>
<text x="66.6" y="178.2">PE7</text>
<text x="110.7" y="178.2">PC6</text>
<text x="110.7" y="174.6">PC7</text>
<text x="118.4" y="179.9">62</text>
<text x="118.4" y="176.4">63</text>
<text x="61.1" y="183.4">40</text>
<text x="66.6" y="181.7">PE8</text>
<text x="66.6" y="185.2">PE9</text>
<text x="108.5" y="185.2">PD14</text>
<text x="108.5" y="181.7">PD15</text>
<text x="118.4" y="183.4">61</text>
<text x="61.1" y="187">41</text>
<text x="61.1" y="190.5">42</text>
<text x="66.6" y="188.7">PE10</text>
<text x="108.5" y="188.7">PD13</text>
<text x="118.4" y="190.5">59</text>
<text x="118.4" y="187">60</text>
<text x="61.1" y="194">43</text>
<text x="61.1" y="197.6">44</text>
<text x="66.6" y="192.3">PE11</text>
<text x="66.6" y="195.8">PE12</text>
<text x="108.5" y="195.8">PD11</text>
<text x="108.5" y="192.3">PD12</text>
<text x="118.4" y="197.6">57</text>
<text x="118.4" y="194">58</text>
<text x="61.1" y="201.1">45</text>
<text x="66.6" y="199.3">PE13</text>
<text x="66.6" y="202.8">PE14</text>
<text x="108.5" y="199.3">PD10</text>
<text x="110.5" y="202.8">PD9</text>
<text x="118.4" y="201.1">56</text>
<text x="61.1" y="204.6">46</text>
<text x="61.1" y="208.1">47</text>
<text x="66.6" y="206.4">PE15</text>
<text x="66.6" y="209.9">PB10</text>
<text x="108.8" y="209.9">PB15</text>
<text x="110.5" y="206.4">PD8</text>
<text x="118.4" y="208.1">54</text>
<text x="118.4" y="204.6">55</text>
<text x="61.1" y="211.7">48</text>
<text x="66.6" y="213.4">PB11</text>
<text x="108.8" y="213.4">PB14</text>
<text x="118.4" y="215.2">52</text>
<text x="118.4" y="211.7">53</text>
<text x="273" y="215.2">2</text>
<text x="300" y="215.2">4</text>
<text x="108.8" y="220.5">PB12</text>
<text x="108.8" y="217">PB13</text>
<text x="118.4" y="218.7">51</text>
<text x="273" y="218.7">3</text>
<text x="276.5" y="217">Vout</text>
<text x="276.5" y="220.5">Vin</text>
<text x="291.2" y="217">Vout</text>
<text x="93.1" y="255.8">1</text>
<text x="96.6" y="257.5">1</text>
</g>
<g font-size="3.2" fill="#f00">
<text x="105.8" y="47.6">VDD_3</text>
<text x="118.4" y="45.9">100</text>
<text x="61.1" y="81.1">11</text>
<text x="66.6" y="82.9">VDD_5</text>
<text x="61.1" y="109.4">19</text>
<text x="66.6" y="111.1">VSSA</text>
<text x="61.1" y="119.9">22</text>
<text x="66.6" y="121.7">VDDA</text>
<text x="105.8" y="135.8">VDD_2</text>
<text x="118.4" y="134.1">75</text>
<text x="61.1" y="141.1">28</text>
<text x="66.6" y="142.9">VDD_4</text>
<text x="61.1" y="218.7">50</text>
<text x="66.6" y="220.5">VDD_1</text>
</g>
<g font-size="3.2">
<text x="106.3" y="51.2">VSS_3</text>
<text x="118.4" y="49.4">99</text>
<text x="61.1" y="77.6">10</text>
<text x="66.6" y="79.4">VSS_5</text>
<text x="334.9" y="93.3">1</text>
<text x="334.9" y="96.8">2</text>
<text x="334.9" y="100.3">3</text>
<text x="334.9" y="103.8">4</text>
<text x="334.9" y="107.4">5</text>
<text x="61.1" y="112.9">20</text>
<text x="334.9" y="110.9">6</text>
<text x="66.6" y="114.7">VREF-</text>
<text x="61.1" y="137.6">27</text>
<text x="118.4" y="137.6">74</text>
<text x="66.6" y="139.3">VSS_4</text>
<text x="106.3" y="139.3">VSS_2</text>
<text x="61.1" y="215.2">49</text>
<text x="273" y="211.7">1</text>
<text x="276.5" y="213.4">GND/ADJ</text>
<text x="66.6" y="217">VSS_1</text>
</g>
<g font-size="3.2" fill="#c60">
<text x="129.5" y="128.8">PA15=JTAG</text>
<text x="23.3" y="174.6">PB2=BOOT1</text>
</g>
</svg>
